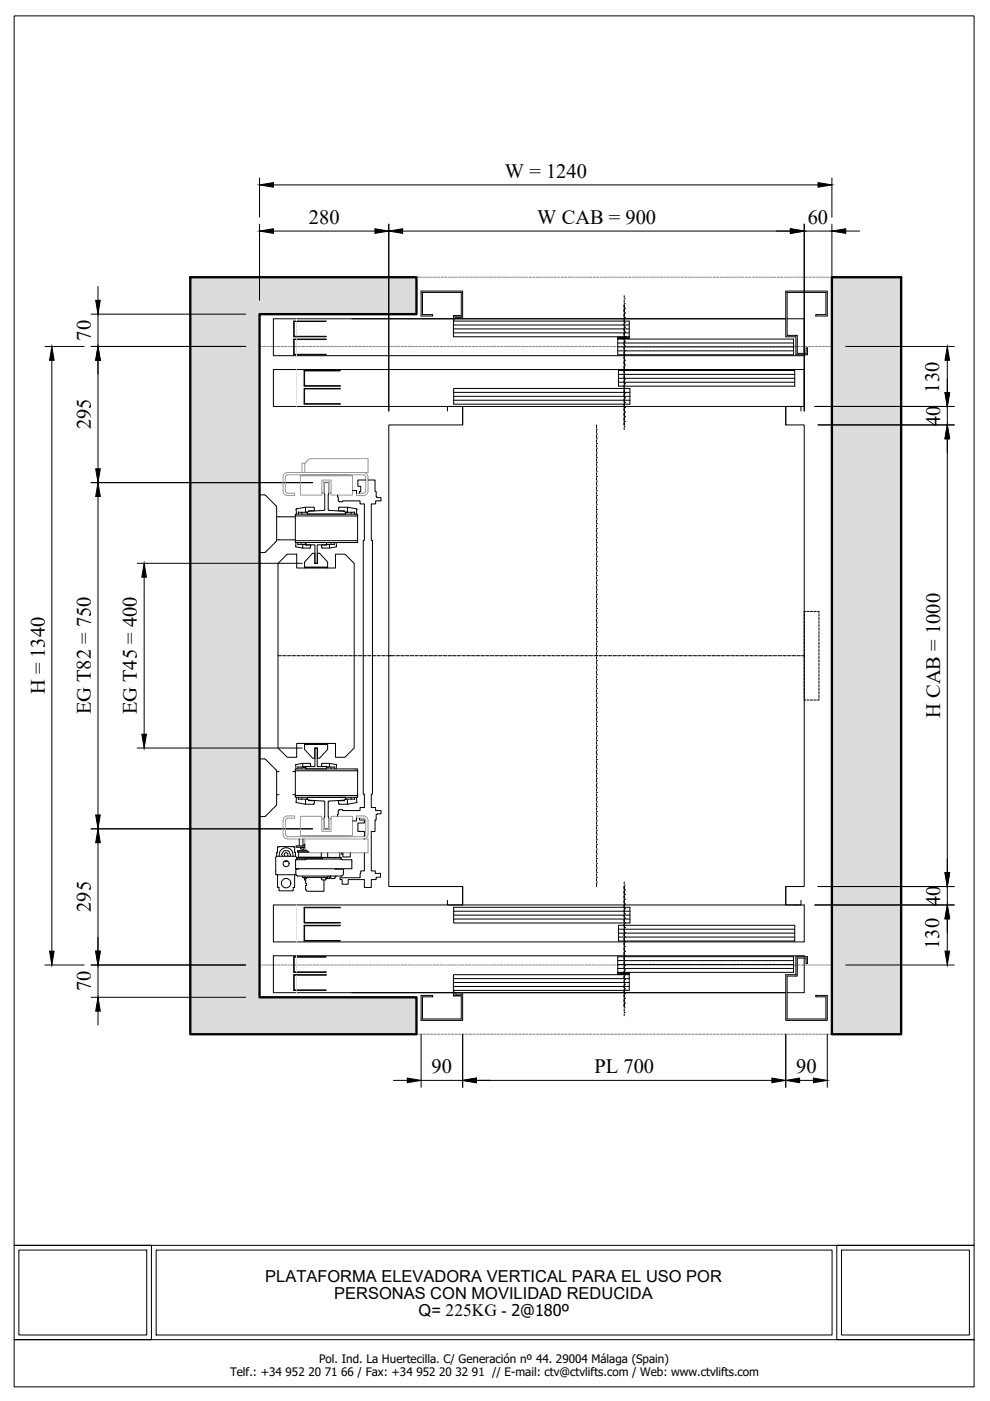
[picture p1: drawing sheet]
<svg xmlns="http://www.w3.org/2000/svg" width="210mm" height="297mm" viewBox="0 0 210 297" stroke-linecap="round" stroke-linejoin="round" font-family="sans-serif">
<!-- layer: AUX-0 -->
<g fill="none" stroke="#808080" stroke-width=".21">
<path d="M88.3 59.4v.5M88.7 58.8h-.4v.4M89 58.8h.5M89.7 58.8h.5M90.5 58.8h.5M91.2 58.8h.5M92 58.8h.5M92.7 58.8h.5M93.5 58.8h.5M94.2 58.8h.5M95 58.8h.5M95.7 58.8h.5"/>
<path d="M96.5 58.8h.5M97.2 58.8h.5M98 58.8h.5M98.7 58.8h.5M99.5 58.8h.5M100.2 58.8h.5M101 58.8h.5M101.7 58.8h.5M102.5 58.8h.5M103.2 58.8h.5M104 58.8h.5M104.7 58.8h.5"/>
<path d="M105.5 58.8h.5M106.2 58.8h.5M107 58.8h.5M107.7 58.8h.5M108.5 58.8h.5M109.2 58.8h.5M110 58.8h.5M110.7 58.8h.5M111.5 58.8h.5M112.2 58.8h.5M113 58.8h.5M113.7 58.8h.5"/>
<path d="M114.5 58.8h.5M115.2 58.8h.5M116 58.8h.5M116.7 58.8h.5M117.5 58.8h.5M118.2 58.8h.5M119 58.8h.5M119.7 58.8h.5M120.5 58.8h.5M121.2 58.8h.5M122 58.8h.5M122.7 58.8h.5"/>
<path d="M123.5 58.8h.5M124.2 58.8h.5M125 58.8h.5M125.7 58.8h.5M126.5 58.8h.5M127.2 58.8h.5M128 58.8h.5M128.7 58.8h.5M129.5 58.8h.5M130.2 58.8h.5M131 58.8h.5M131.7 58.8h.5"/>
<path d="M132.5 58.8h.5M133.2 58.8h.5M134 58.8h.5M134.7 58.8h.5M135.5 58.8h.5M136.2 58.8h.5M137 58.8h.5M137.7 58.8h.5M138.5 58.8h.5M139.2 58.8h.5M140 58.8h.5M140.7 58.8h.5"/>
<path d="M141.5 58.8h.5M142.2 58.8h.5M143 58.8h.5M143.7 58.8h.5M144.5 58.8h.5M145.2 58.8h.5M146 58.8h.5M146.7 58.8h.5M147.5 58.8h.5M148.2 58.8h.5M149 58.8h.5M149.7 58.8h.5"/>
<path d="M150.5 58.8h.5M151.2 58.8h.5M152 58.8h.5M152.7 58.8h.5M153.5 58.8h.5M154.2 58.8h.5M155 58.8h.5M155.7 58.8h.5M156.5 58.8h.5M157.2 58.8h.5M158 58.8h.5M158.7 58.8h.5"/>
<path d="M159.5 58.8h.5M160.2 58.8h.5M161 58.8h.5M161.7 58.8h.5M162.5 58.8h.5M163.2 58.8h.5M164 58.8h.5M164.7 58.8h.5M165.5 58.8h.5M166.2 58.8h.5M167 58.8h.5M167.7 58.8h.5"/>
<path d="M168.5 58.8h.5M169.2 58.8h.5M170 58.8h.5M170.7 58.8h.5M171.5 58.8h.5M172.2 58.8h.5M173 58.8h.5M173.7 58.8h.5M174.5 58.8h.5M175.2 58.8h.5M176 58.8h.4v.4M176.4 59.5v.5"/>
<path d="M55 73.2v.3h.6M55 67.2v.5M55 67.9v.5M55 68.7v.5M55 69.4v.5M55 70.2v.5M55 70.9v.5M55 71.7v.5M55 72.4v.5M55.4 66.6h-.4v.3M55.7 66.6h.5M55.8 73.5h.5"/>
<path d="M56.4 66.6h.5M56.6 73.5h.5M57.2 66.6h.5M57.3 73.5h.5M57.9 66.6h.5M58.1 73.5h.5M58.7 66.6h.5M58.8 73.5h.5M59.4 66.6h.5M59.6 73.5h.5M60.2 66.6h.5M60.3 73.5h.5"/>
<path d="M60.9 66.6h.5M61.1 73.5h.5M61.7 66.6h.5M61.8 73.5h.5M62.4 66.6h.5M62.6 73.5h.5M63.2 66.6h.5M63.3 73.5h.5M63.9 66.6h.5M64.1 73.5h.5M64.7 66.6h.5M64.8 73.5h.5"/>
<path d="M65.4 66.6h.5M65.6 73.5h.5M66.2 66.6h.5M66.3 73.5h.5M66.9 66.6h.5M67.1 73.5h.5M67.7 66.6h.5M67.8 73.5h.5M68.4 66.6h.5M68.6 73.5h.5M69.2 66.6h.5M69.3 73.5h.5"/>
<path d="M69.9 66.6h.5M70.1 73.5h.5M70.7 66.6h.5M70.8 73.5h.5M71.4 66.6h.5M71.6 73.5h.5M72.2 66.6h.5M72.3 73.5h.5M72.9 66.6h.5M73.1 73.5h.5M73.7 66.6h.5M73.8 73.5h.5"/>
<path d="M74.4 66.6h.5M74.6 73.5h.5M75.2 66.6h.5M75.3 73.5h.5M75.9 66.6h.5M76.1 73.5h.5M76.7 66.6h.5M76.8 73.5h.5M77.4 66.6h.5M77.6 73.5h.5M78.2 66.6h.5M78.3 73.5h.5"/>
<path d="M78.9 66.6h.5M79.1 73.5h.5M79.7 66.6h.5M79.8 73.5h.5M80.4 66.6h.5M80.6 73.5h.5M81.2 66.6h.5M81.3 73.5h.5M81.9 66.6h.5M82.1 73.5h.5M82.7 66.6h.5M82.8 73.5h.5"/>
<path d="M83.4 66.6h.5M83.6 73.5h.5M84.2 66.6h.5M84.3 73.5h.5M84.9 66.6h.5M85.1 73.5h.5M85.7 66.6h.5M85.8 73.5h.5M86.4 66.6h.5M86.6 73.5h.5M87.2 66.6h.5M87.3 73.5h.5"/>
<path d="M88.1 73.5h.5M88.3 60.2v.5M88.3 60.9v.5M88.3 61.7v.5M88.3 62.4v.5M88.3 63.2v.5M88.3 63.9v.5M88.3 64.7v.5M88.3 65.4v.5M88.3 66.2v.4h-.4M88.8 73.5h.5M89.6 73.5h.5"/>
<path d="M90.3 73.5h.5M91.1 73.5h.5M91.8 73.5h.5M92.6 73.5h.5M93.3 73.5h.5M94.1 73.5h.5M94.8 73.5h.5M95.6 73.5h.5M96.3 73.5h.5M97.1 73.5h.5M97.8 73.5h.5M98.6 73.5h.5"/>
<path d="M99.3 73.5h.5M100.1 73.5h.5M100.8 73.5h.5M101.6 73.5h.5M102.3 73.5h.5M103.1 73.5h.5M103.8 73.5h.5M104.6 73.5h.5M105.3 73.5h.5M106.1 73.5h.5M106.8 73.5h.5M107.6 73.5h.5"/>
<path d="M108.3 73.5h.5M109.1 73.5h.5M109.8 73.5h.5M110.6 73.5h.5M111.3 73.5h.5M112.1 73.5h.5M112.8 73.5h.5M113.6 73.5h.5M114.3 73.5h.5M115.1 73.5h.5M115.8 73.5h.5M116.6 73.5h.5"/>
<path d="M117.3 73.5h.5M118.1 73.5h.5M118.8 73.5h.5M119.6 73.5h.5M120.3 73.5h.5M121.1 73.5h.5M121.8 73.5h.5M122.6 73.5h.5M123.3 73.5h.5M124.1 73.5h.5M124.8 73.5h.5M125.6 73.5h.5"/>
<path d="M126.3 73.5h.5M127.1 73.5h.5M127.8 73.5h.5M128.6 73.5h.5M129.3 73.5h.5M130.1 73.5h.5M130.8 73.5h.5M131.6 73.5h.5M132.3 73.5h.5M133.1 73.5h.5M133.8 73.5h.5M134.6 73.5h.5"/>
<path d="M135.3 73.5h.5M136.1 73.5h.5M136.8 73.5h.5M137.6 73.5h.5M138.3 73.5h.5M139.1 73.5h.5M139.8 73.5h.5M140.6 73.5h.5M141.3 73.5h.5M142.1 73.5h.5M142.8 73.5h.5M143.6 73.5h.5"/>
<path d="M144.3 73.5h.5M145.1 73.5h.5M145.8 73.5h.5M146.6 73.5h.5M147.3 73.5h.5M148.1 73.5h.5M148.8 73.5h.5M149.6 73.5h.5M150.3 73.5h.5M151.1 73.5h.5M151.8 73.5h.5M152.6 73.5h.5"/>
<path d="M153.3 73.5h.5M154.1 73.5h.5M154.8 73.5h.5M155.6 73.5h.5M156.3 73.5h.5M157.1 73.5h.5M157.8 73.5h.5M158.6 73.5h.5M159.3 73.5h.5M160.1 73.5h.5M160.8 73.5h.5M161.6 73.5h.5"/>
<path d="M162.3 73.5h.5M163.1 73.5h.5M163.8 73.5h.5M164.6 73.5h.5M165.3 73.5h.5M166.1 73.5h.5M166.8 73.5h.5M167.6 73.5h.5M168.3 73.5h.5M169.1 73.5h.5M169.8 73.5h.5M170.6 73.5h.5"/>
<path d="M171.3 73.5h.5M172.1 73.5h.5M172.8 73.5h.5M173.6 73.5h.5M174.3 73.5h.5M175.1 73.5h.5M176.4 73v.5h-.6M176.4 60.2v.5M176.4 61v.5M176.4 61.7v.5M176.4 62.5v.5M176.4 63.2v.5"/>
<path d="M176.4 64v.5M176.4 64.7v.5M176.4 65.5v.5M176.4 66.2v.5M176.4 67v.5M176.4 67.7v.5M176.4 68.5v.5M176.4 69.2v.5M176.4 70v.5M176.4 70.7v.5M176.4 71.5v.5M176.4 72.2v.5"/>
<path d="M55 211.1v.3h.4M55 205.1v.5M55 205.9v.5M55 206.6v.5M55 207.4v.5M55 208.1v.5M55 208.9v.5M55 209.6v.5M55 210.4v.5M55.6 204.6h-.6v.3M55.7 211.4h.5M55.8 204.6h.5"/>
<path d="M56.4 211.4h.5M56.6 204.6h.5M57.2 211.4h.5M57.3 204.6h.5M57.9 211.4h.5M58.1 204.6h.5M58.7 211.4h.5M58.8 204.6h.5M59.4 211.4h.5M59.6 204.6h.5M60.2 211.4h.5M60.3 204.6h.5"/>
<path d="M60.9 211.4h.5M61.1 204.6h.5M61.7 211.4h.5M61.8 204.6h.5M62.4 211.4h.5M62.6 204.6h.5M63.2 211.4h.5M63.3 204.6h.5M63.9 211.4h.5M64.1 204.6h.5M64.7 211.4h.5M64.8 204.6h.5"/>
<path d="M65.4 211.4h.5M65.6 204.6h.5M66.2 211.4h.5M66.3 204.6h.5M66.9 211.4h.5M67.1 204.6h.5M67.7 211.4h.5M67.8 204.6h.5M68.4 211.4h.5M68.6 204.6h.5M69.2 211.4h.5M69.3 204.6h.5"/>
<path d="M69.9 211.4h.5M70.1 204.6h.5M70.7 211.4h.5M70.8 204.6h.5M71.4 211.4h.5M71.6 204.6h.5M72.2 211.4h.5M72.3 204.6h.5M72.9 211.4h.5M73.1 204.6h.5M73.7 211.4h.5M73.8 204.6h.5"/>
<path d="M74.4 211.4h.5M74.6 204.6h.5M75.2 211.4h.5M75.3 204.6h.5M75.9 211.4h.5M76.1 204.6h.5M76.7 211.4h.5M76.8 204.6h.5M77.4 211.4h.5M77.6 204.6h.5M78.2 211.4h.5M78.3 204.6h.5"/>
<path d="M78.9 211.4h.5M79.1 204.6h.5M79.7 211.4h.5M79.8 204.6h.5M80.4 211.4h.5M80.6 204.6h.5M81.2 211.4h.5M81.3 204.6h.5M81.9 211.4h.5M82.1 204.6h.5M82.7 211.4h.5M82.8 204.6h.5"/>
<path d="M83.4 211.4h.5M83.6 204.6h.5M84.2 211.4h.5M84.3 204.6h.5M84.9 211.4h.5M85.1 204.6h.5M85.7 211.4h.5M85.8 204.6h.5M86.4 211.4h.5M86.6 204.6h.5M87.2 211.4h.5M87.3 204.6h.5"/>
<path d="M87.9 211.4h.4v.5M88.1 204.6h.5M88.3 218.9v.4h.4M88.3 212.1v.5M88.3 212.9v.5M88.3 213.6v.5M88.3 214.4v.5M88.3 215.1v.5M88.3 215.9v.5M88.3 216.6v.5M88.3 217.4v.5M88.3 218.1v.5"/>
<path d="M88.8 204.6h.5M89 219.3h.5M89.6 204.6h.5M89.7 219.3h.5M90.3 204.6h.5M90.5 219.3h.5M91.1 204.6h.5M91.2 219.3h.5M91.8 204.6h.5M92 219.3h.5M92.6 204.6h.5M92.7 219.3h.5"/>
<path d="M93.3 204.6h.5M93.5 219.3h.5M94.1 204.6h.5M94.2 219.3h.5M94.8 204.6h.5M95 219.3h.5M95.6 204.6h.5M95.7 219.3h.5M96.3 204.6h.5M96.5 219.3h.5M97.1 204.6h.5M97.2 219.3h.5"/>
<path d="M97.8 204.6h.5M98 219.3h.5M98.6 204.6h.5M98.7 219.3h.5M99.3 204.6h.5M99.5 219.3h.5M100.1 204.6h.5M100.2 219.3h.5M100.8 204.6h.5M101 219.3h.5M101.6 204.6h.5M101.7 219.3h.5"/>
<path d="M102.3 204.6h.5M102.5 219.3h.5M103.1 204.6h.5M103.2 219.3h.5M103.8 204.6h.5M104 219.3h.5M104.6 204.6h.5M104.7 219.3h.5M105.3 204.6h.5M105.5 219.3h.5M106.1 204.6h.5M106.2 219.3h.5"/>
<path d="M106.8 204.6h.5M107 219.3h.5M107.6 204.6h.5M107.7 219.3h.5M108.3 204.6h.5M108.5 219.3h.5M109.1 204.6h.5M109.2 219.3h.5M109.8 204.6h.5M110 219.3h.5M110.6 204.6h.5M110.7 219.3h.5"/>
<path d="M111.3 204.6h.5M111.5 219.3h.5M112.1 204.6h.5M112.2 219.3h.5M112.8 204.6h.5M113 219.3h.5M113.6 204.6h.5M113.7 219.3h.5M114.3 204.6h.5M114.5 219.3h.5M115.1 204.6h.5M115.2 219.3h.5"/>
<path d="M115.8 204.6h.5M116 219.3h.5M116.6 204.6h.5M116.7 219.3h.5M117.3 204.6h.5M117.5 219.3h.5M118.1 204.6h.5M118.2 219.3h.5M118.8 204.6h.5M119 219.3h.5M119.6 204.6h.5M119.7 219.3h.5"/>
<path d="M120.3 204.6h.5M120.5 219.3h.5M121.1 204.6h.5M121.2 219.3h.5M121.8 204.6h.5M122 219.3h.5M122.6 204.6h.5M122.7 219.3h.5M123.3 204.6h.5M123.5 219.3h.5M124.1 204.6h.5M124.2 219.3h.5"/>
<path d="M124.8 204.6h.5M125 219.3h.5M125.6 204.6h.5M125.7 219.3h.5M126.3 204.6h.5M126.5 219.3h.5M127.1 204.6h.5M127.2 219.3h.5M127.8 204.6h.5M128 219.3h.5M128.6 204.6h.5M128.7 219.3h.5"/>
<path d="M129.3 204.6h.5M129.5 219.3h.5M130.1 204.6h.5M130.2 219.3h.5M130.8 204.6h.5M131 219.3h.5M131.6 204.6h.5M131.7 219.3h.5M132.3 204.6h.5M132.5 219.3h.5M133.1 204.6h.5M133.2 219.3h.5"/>
<path d="M133.8 204.6h.5M134 219.3h.5M134.6 204.6h.5M134.7 219.3h.5M135.3 204.6h.5M135.5 219.3h.5M136.1 204.6h.5M136.2 219.3h.5M136.8 204.6h.5M137 219.3h.5M137.6 204.6h.5M137.7 219.3h.5"/>
<path d="M138.3 204.6h.5M138.5 219.3h.5M139.1 204.6h.5M139.2 219.3h.5M139.8 204.6h.5M140 219.3h.5M140.6 204.6h.5M140.7 219.3h.5M141.3 204.6h.5M141.5 219.3h.5M142.1 204.6h.5M142.2 219.3h.5"/>
<path d="M142.8 204.6h.5M143 219.3h.5M143.6 204.6h.5M143.7 219.3h.5M144.3 204.6h.5M144.5 219.3h.5M145.1 204.6h.5M145.2 219.3h.5M145.8 204.6h.5M146 219.3h.5M146.6 204.6h.5M146.7 219.3h.5"/>
<path d="M147.3 204.6h.5M147.5 219.3h.5M148.1 204.6h.5M148.2 219.3h.5M148.8 204.6h.5M149 219.3h.5M149.6 204.6h.5M149.7 219.3h.5M150.3 204.6h.5M150.5 219.3h.5M151.1 204.6h.5M151.2 219.3h.5"/>
<path d="M151.8 204.6h.5M152 219.3h.5M152.6 204.6h.5M152.7 219.3h.5M153.3 204.6h.5M153.5 219.3h.5M154.1 204.6h.5M154.2 219.3h.5M154.8 204.6h.5M155 219.3h.5M155.6 204.6h.5M155.7 219.3h.5"/>
<path d="M156.3 204.6h.5M156.5 219.3h.5M157.1 204.6h.5M157.2 219.3h.5M157.8 204.6h.5M158 219.3h.5M158.6 204.6h.5M158.7 219.3h.5M159.3 204.6h.5M159.5 219.3h.5M160.1 204.6h.5M160.2 219.3h.5"/>
<path d="M160.8 204.6h.5M161 219.3h.5M161.6 204.6h.5M161.7 219.3h.5M162.3 204.6h.5M162.5 219.3h.5M163.1 204.6h.5M163.2 219.3h.5M163.8 204.6h.5M164 219.3h.5M164.6 204.6h.5M164.7 219.3h.5"/>
<path d="M165.3 204.6h.5M165.5 219.3h.5M166.1 204.6h.5M166.2 219.3h.5M166.8 204.6h.5M167 219.3h.5M167.6 204.6h.5M167.7 219.3h.5M168.3 204.6h.5M168.5 219.3h.5M169.1 204.6h.5M169.2 219.3h.5"/>
<path d="M169.8 204.6h.5M170 219.3h.5M170.6 204.6h.5M170.7 219.3h.5M171.3 204.6h.5M171.5 219.3h.5M172.1 204.6h.5M172.2 219.3h.5M172.8 204.6h.5M173 219.3h.5M173.6 204.6h.5M173.7 219.3h.5"/>
<path d="M174.3 204.6h.5M174.5 219.3h.5M175.1 204.6h.5M175.2 219.3h.5M175.8 204.6h.6v.5M176.4 218.8v.5h-.4M176.4 205.3v.5M176.4 206.1v.5M176.4 206.8v.5M176.4 207.6v.5M176.4 208.3v.5M176.4 209.1v.5"/>
<path d="M176.4 209.8v.5M176.4 210.6v.5M176.4 211.3v.5M176.4 212.1v.5M176.4 212.8v.5M176.4 213.6v.5M176.4 214.3v.5M176.4 215.1v.5M176.4 215.8v.5M176.4 216.6v.5M176.4 217.3v.5M176.4 218.1v.5"/>
</g>
<!-- layer: CABINA -->
<g fill="none" stroke="#000" stroke-width=".21">
<path d="M94.9 87.2v-1h3.2v3.9h-15.7v97.9h15.7v3.9h-3.2v-1M169.8 87.2v-1h-3.2v3.9h3.9v97.9h-3.9v3.9h3.2v-1M170.5 130.2v.5M170.5 130.9v.5M170.5 131.7v.5M170.5 132.4v.5M170.5 133.2v.5M170.5 133.9v.5M170.5 134.7v.5M170.5 135.4v.5M170.5 136.2v.5M170.5 136.9v.5"/>
<path d="M170.5 137.7v.5M170.5 138.4v.5M170.5 139.2v.4M170.5 139.9v.5M170.8 129.6h-.3v.3M171.1 129.6h.5M171.8 129.6h.5M172.6 129.6h.5M173.3 129.6h.3v.3M173.6 130.2v.5M173.6 130.9v.5M173.6 131.7v.5"/>
<path d="M173.6 132.4v.5M173.6 133.2v.5M173.6 133.9v.5M173.6 134.7v.5M173.6 135.4v.5M173.6 136.2v.5M173.6 136.9v.5M173.6 137.7v.5M173.6 138.4v.5M173.6 139.2v.4M173.6 139.9v.5M170.5 148.2v.2h.3"/>
<path d="M170.5 140.6v.6M170.5 141.4v.5M170.5 142.2v.4M170.5 142.9v.5M170.5 143.6v.6M170.5 144.4v.5M170.5 145.2v.4M170.5 145.9v.5M170.5 146.6v.6M170.5 147.4v.5M171.1 148.4h.5M171.8 148.4h.5"/>
<path d="M172.6 148.4h.5M173.6 148.2v.2h-.3M173.6 140.6v.6M173.6 141.4v.5M173.6 142.2v.4M173.6 142.9v.5M173.6 143.6v.6M173.6 144.4v.5M173.6 145.2v.4M173.6 145.9v.5M173.6 146.6v.6M173.6 147.4v.5"/>
</g>
<!-- layer: SOMBREADO -->
<g fill="#dcdcdc" stroke="#dcdcdc" stroke-width=".21">
<path d="M40.3 58.8l48 7.8v-7.8zM40.3 58.8l48 7.8h-48z"/>
<path d="M176.4 58.8l14.7 14.7v-14.7zM176.4 58.8l14.7 14.7h-14.7z"/>
<path d="M176.4 73.5l14.7 131.1v-131.1zM176.4 73.5l14.7 131.1h-14.7z"/>
<path d="M40.3 66.6l14.7 144.8v-144.8zM40.3 66.6l14.7 144.8h-14.7z"/>
<path d="M176.4 204.6l14.7 14.7v-14.7zM176.4 204.6l14.7 14.7h-14.7z"/>
<path d="M40.3 211.4l48 7.9v-7.9zM40.3 211.4l48 7.9h-48z"/>
</g>
<!-- layer: MUROS -->
<path d="M40.3 58.8h48v7.8h-33.3v144.8h33.3v7.9h-48zM176.4 58.8h14.7v160.5h-14.7z" fill="none" stroke="#000" stroke-width=".5"/>
<!-- layer: EJES -->
<g fill="none" stroke="#000" stroke-width=".21">
<path d="M132.3 79.4h.1M132.3 78.4h.1M132.3 77.4h.1M132.3 76.4h.1M132.3 75.4h.1M132.3 74.4h.1M132.3 73.4h.1M132.3 72.4h.1M132.3 71.4h.1M132.3 70.4h.1M132.3 69.4h.1M132.3 68.4h.1"/>
<path d="M132.3 67.4h.1M132.3 66.4h.1M132.3 65.4h.1M132.3 64.4h.1M132.3 63.4h.1M132.3 62.7v.4M132.3 63.6v.5M132.3 64.6v.5M132.3 65.6v.5M132.3 66.6v.5M132.3 67.6v.5M132.3 68.6v.5"/>
<path d="M132.3 69.6v.5M132.3 70.6v.5M132.3 71.6v.5M132.3 72.6v.5M132.3 73.6v.5M132.3 74.6v.5M132.3 75.6v.5M132.3 76.6v.5M132.3 77.6v.5M132.3 78.6v.5M132.3 79.6v.5M126.5 99h.1"/>
<path d="M126.5 98h.1M126.5 97h.1M126.5 96h.1M126.5 95h.1M126.5 94h.1M126.5 93h.1M126.5 92h.1M126.5 91h.1M126.5 90.1v.7M126.5 91.3v.5M126.5 92.3v.5M126.5 93.3v.5"/>
<path d="M126.5 94.3v.5M126.5 95.3v.5M126.5 96.3v.5M126.5 97.3v.5M126.5 98.3v.5M126.5 99.3v.5M132.3 90.4h.1M132.3 89.4h.1M132.3 88.4h.1M132.3 87.4h.1M132.3 86.4h.1M132.3 85.4h.1"/>
<path d="M132.3 84.4h.1M132.3 83.4h.1M132.3 82.4h.1M132.3 81.4h.1M132.3 80.4h.1M132.3 80.6v.5M132.3 81.6v.5M132.3 82.6v.5M132.3 83.6v.5M132.3 84.6v.5M132.3 85.6v.5M132.3 86.6v.5"/>
<path d="M132.3 87.6v.5M132.3 88.6v.5M132.3 89.6v.5M132.3 90.6v.5M126.5 119h.1M126.5 118h.1M126.5 117h.1M126.5 116h.1M126.5 115h.1M126.5 114h.1M126.5 113h.1M126.5 112h.1"/>
<path d="M126.5 111h.1M126.5 110h.1M126.5 109h.1M126.5 108h.1M126.5 107h.1M126.5 106h.1M126.5 105h.1M126.5 104h.1M126.5 103h.1M126.5 102h.1M126.5 101h.1M126.5 100h.1"/>
<path d="M126.5 100.3v.5M126.5 101.3v.5M126.5 102.3v.5M126.5 103.3v.5M126.5 104.3v.5M126.5 105.3v.5M126.5 106.3v.5M126.5 107.3v.5M126.5 108.3v.5M126.5 109.3v.5M126.5 110.3v.5M126.5 111.3v.5"/>
<path d="M126.5 112.3v.5M126.5 113.3v.5M126.5 114.3v.5M126.5 115.3v.5M126.5 116.3v.5M126.5 117.3v.5M126.5 118.3v.5M126.5 119.3v.5M58.9 139h.8M59.9 139h.1M60.2 139h.5M60.9 139h.1"/>
<path d="M61.2 139h.5M61.9 139h.1M62.2 139h.5M62.9 139h.1M63.2 139h.5M63.9 139h.1M64.2 139h.5M64.9 139h.1M65.2 139h.5M65.9 139h.1M66.2 139h.5M66.9 139h.1"/>
<path d="M67.2 139h.5M67.9 139h.1M68.2 139h.5M68.9 139h.1M69.2 139h.5M69.9 139h.1M70.2 139h.5M70.9 139h.1M71.2 139h.5M71.9 139h.1M72.2 139h.5M72.9 139h.1"/>
<path d="M73.2 139h.5M73.9 139h.1M74.2 139h.5M74.9 139h.1M75.2 139h.5M75.9 139h.1M76.2 139h.5M76.9 139h.1M77.2 139h.5M77.9 139h.1M78.2 139h.5M78.9 139h.1"/>
<path d="M79.2 139h.5M79.9 139h.1M80.2 139h.5M80.9 139h.1M81.2 139h.5M81.9 139h.1M82.2 139h.7M83 139h.1M83.2 139h.5M84 139h.1M84.2 139h.5M85 139h.1"/>
<path d="M85.2 139h.5M86 139h.1M86.2 139h.5M87 139h.1M87.2 139h.5M88 139h.1M88.2 139h.5M89 139h.1M89.2 139h.5M90 139h.1M90.2 139h.5M91 139h.1"/>
<path d="M91.2 139h.5M92 139h.1M92.2 139h.5M93 139h.1M93.2 139h.5M94 139h.1M94.2 139h.5M95 139h.1M95.2 139h.5M96 139h.1M96.2 139h.5M97 139h.1"/>
<path d="M97.2 139h.5M98 139h.1M98.2 139h.5M99 139h.1M99.2 139h.5M100 139h.1M100.2 139h.5M101 139h.1M101.2 139h.5M102 139h.1M102.2 139h.5M103 139h.1"/>
<path d="M103.2 139h.5M104 139h.1M104.2 139h.5M105 139h.1M105.2 139h.5M106 139h.1M106.2 139h.5M107 139h.1M107.2 139h.5M108 139h.1M108.2 139h.5M109 139h.1"/>
<path d="M109.2 139h.5M110 139h.1M110.2 139h.5M111 139h.1M111.2 139h.5M112 139h.1M112.2 139h.5M113 139h.1M113.2 139h.5M114 139h.1M114.2 139h.5M115 139h.1"/>
<path d="M115.2 139h.5M116 139h.1M116.2 139h.5M117 139h.1M117.2 139h.5M118 139h.1M118.2 139h.5M119 139h.1M119.2 139h.5M120 139h.1M120.2 139h.5M121 139h.1"/>
<path d="M121.2 139h.5M122 139h.1M122.2 139h.5M123 139h.1M123.2 139h.5M124 139h.1M124.2 139h.5M125 139h.1M125.2 139h.5M126 139h.1M126.2 139h.5M126.5 139h.1"/>
<path d="M126.5 138h.1M126.5 137h.1M126.5 136h.1M126.5 135h.1M126.5 134h.1M126.5 133h.1M126.5 132h.1M126.5 131h.1M126.5 130h.1M126.5 129h.1M126.5 128h.1M126.5 127h.1"/>
<path d="M126.5 126h.1M126.5 125h.1M126.5 124h.1M126.5 123h.1M126.5 122h.1M126.5 121h.1M126.5 120h.1M126.5 120.3v.5M126.5 121.3v.5M126.5 122.3v.5M126.5 123.3v.5M126.5 124.3v.5"/>
<path d="M126.5 125.3v.5M126.5 126.3v.5M126.5 127.3v.5M126.5 128.3v.5M126.5 129.3v.5M126.5 130.3v.5M126.5 131.3v.5M126.5 132.3v.5M126.5 133.3v.5M126.5 134.3v.5M126.5 135.3v.5M126.5 136.3v.5"/>
<path d="M126.5 137.3v.5M126.5 138.3v.5M126.5 139.3v.5M127 139h.1M127.2 139h.5M128 139h.1M128.2 139h.5M129 139h.1M129.2 139h.5M130 139h.1M130.2 139h.5M131 139h.1"/>
<path d="M131.2 139h.5M132 139h.1M132.2 139h.5M133 139h.1M133.2 139h.5M134 139h.1M134.2 139h.5M135 139h.1M135.2 139h.5M136 139h.1M136.2 139h.5M137 139h.1"/>
<path d="M137.2 139h.5M138 139h.1M138.2 139h.5M139 139h.1M139.2 139h.5M140 139h.1M140.2 139h.5M141 139h.1M141.2 139h.5M142 139h.1M142.2 139h.5M143 139h.1"/>
<path d="M143.2 139h.5M144 139h.1M144.2 139h.5M145 139h.1M145.2 139h.5M146 139h.1M146.2 139h.5M147 139h.1M147.2 139h.5M148 139h.1M148.2 139h.5M149 139h.1"/>
<path d="M149.2 139h.5M150 139h.1M150.2 139h.5M151 139h.1M151.2 139h.5M152 139h.1M152.2 139h.5M153 139h.1M153.2 139h.5M154 139h.1M154.2 139h.5M155 139h.1"/>
<path d="M155.2 139h.5M156 139h.1M156.2 139h.5M157 139h.1M157.2 139h.5M158 139h.1M158.2 139h.5M159 139h.1M159.2 139h.5M160 139h.1M160.2 139h.5M161 139h.1"/>
<path d="M161.2 139h.5M162 139h.1M162.2 139h.5M163 139h.1M163.2 139h.5M164 139h.1M164.2 139h.5M165 139h.1M165.2 139h.5M166 139h.1M166.2 139h.5M167 139h.1"/>
<path d="M167.2 139h.5M168 139h.1M168.2 139h.5M169 139h.1M169.2 139h.5M170 139h.1M170.2 139h.3M126.5 159h.1M126.5 158h.1M126.5 157h.1M126.5 156h.1M126.5 155h.1"/>
<path d="M126.5 154h.1M126.5 153h.1M126.5 152h.1M126.5 151h.1M126.5 150h.1M126.5 149h.1M126.5 148h.1M126.5 147h.1M126.5 146h.1M126.5 145h.1M126.5 144h.1M126.5 143h.1"/>
<path d="M126.5 142h.1M126.5 141h.1M126.5 140h.1M126.5 140.3v.5M126.5 141.3v.5M126.5 142.3v.5M126.5 143.3v.5M126.5 144.3v.5M126.5 145.3v.5M126.5 146.3v.5M126.5 147.3v.5M126.5 148.3v.5"/>
<path d="M126.5 149.3v.5M126.5 150.3v.5M126.5 151.3v.5M126.5 152.3v.5M126.5 153.3v.5M126.5 154.3v.5M126.5 155.3v.5M126.5 156.3v.5M126.5 157.3v.5M126.5 158.3v.5M126.5 159.3v.5M126.5 179h.1"/>
<path d="M126.5 178h.1M126.5 177h.1M126.5 176h.1M126.5 175h.1M126.5 174h.1M126.5 173h.1M126.5 172h.1M126.5 171h.1M126.5 170h.1M126.5 169h.1M126.5 168h.1M126.5 167h.1"/>
<path d="M126.5 166h.1M126.5 165h.1M126.5 164h.1M126.5 163h.1M126.5 162h.1M126.5 161h.1M126.5 160h.1M126.5 160.3v.5M126.5 161.3v.5M126.5 162.3v.5M126.5 163.3v.5M126.5 164.3v.5"/>
<path d="M126.5 165.3v.5M126.5 166.3v.5M126.5 167.3v.5M126.5 168.3v.5M126.5 169.3v.5M126.5 170.3v.5M126.5 171.3v.5M126.5 172.3v.5M126.5 173.3v.5M126.5 174.3v.5M126.5 175.3v.5M126.5 176.3v.5"/>
<path d="M126.5 177.3v.5M126.5 178.3v.5M126.5 179.3v.5M126.5 187h.1M126.5 186h.1M126.5 185h.1M126.5 184h.1M126.5 183h.1M126.5 182h.1M126.5 181h.1M126.5 180h.1M126.5 180.3v.5"/>
<path d="M126.5 181.3v.5M126.5 182.3v.5M126.5 183.3v.5M126.5 184.3v.5M126.5 185.3v.5M126.5 186.3v.5M126.5 187.3v.7M132.3 187.7h.1M132.3 188.7h.1M132.3 189.7h.1M132.3 190.7h.1M132.3 191.7h.1"/>
<path d="M132.3 192.7h.1M132.3 193.7h.1M132.3 194.7h.1M132.3 195.7h.1M132.3 196.7h.1M132.3 197.7h.1M132.3 198.7h.1M132.3 199.7h.1M132.3 187v.4M132.3 187.9v.5M132.3 188.9v.5M132.3 189.9v.5"/>
<path d="M132.3 190.9v.5M132.3 191.9v.5M132.3 192.9v.5M132.3 193.9v.5M132.3 194.9v.5M132.3 195.9v.5M132.3 196.9v.5M132.3 197.9v.5M132.3 198.9v.5M132.3 199.9v.5M132.3 200.7h.1M132.3 201.7h.1"/>
<path d="M132.3 202.7h.1M132.3 203.7h.1M132.3 204.7h.1M132.3 205.7h.1M132.3 206.7h.1M132.3 207.7h.1M132.3 208.7h.1M132.3 209.7h.1M132.3 210.7h.1M132.3 211.7h.1M132.3 212.7h.1M132.3 213.7h.1"/>
<path d="M132.3 214.7h.1M132.3 200.9v.5M132.3 201.9v.5M132.3 202.9v.5M132.3 203.9v.5M132.3 204.9v.5M132.3 205.9v.5M132.3 206.9v.5M132.3 207.9v.5M132.3 208.9v.5M132.3 209.9v.5M132.3 210.9v.5"/>
<path d="M132.3 211.9v.5M132.3 212.9v.5M132.3 213.9v.5M132.3 214.9v.5"/>
</g>
<!-- layer: COTAS -->
<g fill="none" stroke="#000" stroke-width=".21">
<path d="M55 37.7v8.4M58 39.2h115.4M176.4 37.7v8.4M55 47.5v16.2M58 49h21.5M82.4 47.5v39.7M85.4 49h82.2M170.5 49h5.9M170.5 47.5v39.7M176.4 47.5v23M179.3 49h3M9.5 73.5h8.3"/>
<path d="M11 76.4v125.3M19.3 73.5h32.8M19.3 66.6h32.8M20.8 60.7v3M20.8 66.6v6.9M20.8 76.4v23M179.3 73.5h23M200.9 76.4v6.8M172.8 86.2h29.5M173.4 90.1h28.9M200.9 86.2v3.9M200.9 93v92"/>
<path d="M19.3 102.3h47M20.8 105.3v67.5M29.1 119.4h35M30.6 122.4v33.3M29.1 158.6h35M19.3 175.7h47M20.8 178.7v23M172.8 191.9h29.5M173.4 188h28.9M200.9 188v3.9M200.9 194.8v6.9M9.5 204.6h8.3"/>
<path d="M19.3 204.6h32.8M19.3 211.4h32.8M20.8 204.6v6.8M20.8 214.4v2.9M89.3 219.3v11.2M98.1 219.3v11.2M166.6 219.3v11.2M175.4 219.3v11.2M179.3 204.6h23M83.4 229.1h2.9M89.3 229.1h8.8M101 229.1h62.7"/>
<path d="M169.5 229.1h3"/>
</g>
<g fill="#000" stroke="#000" stroke-width=".21">
<path d="M55 39.2l3-.5v1zM173.4 38.7l3 .5-3 .5zM55 49l3-.5v1zM79.5 48.5l2.9 .5-2.9 .5zM82.4 49l3-.5v1zM167.6 48.5l2.9 .5-2.9 .5zM176.4 49l2.9-.5v1zM11 73.5l.5 2.9h-1zM20.8 73.5l.5 2.9h-1zM20.3 63.7h1l-.5 2.9zM200.9 73.5l.4 2.9h-.9zM20.3 99.4h1l-.5 2.9z"/>
<path d="M200.4 83.2h.9l-.4 3zM200.9 90.1l.4 2.9h-.9zM20.8 102.3l.5 3h-1zM30.6 119.4l.5 3h-1zM30.1 155.7h1l-.5 2.9zM20.3 172.8h1l-.5 2.9zM20.8 175.7l.5 3h-1zM200.4 185h.9l-.4 3zM200.9 191.9l.4 2.9h-.9zM10.5 201.7h1l-.5 2.9zM20.3 201.7h1l-.5 2.9zM20.8 211.4l.5 3h-1z"/>
<path d="M200.4 201.7h.9l-.4 2.9zM86.3 228.6l3 .5-3 .5zM98.1 229.1l2.9-.5v1zM163.7 228.6l2.9 .5-2.9 .5zM166.6 229.1l2.9-.5v1zM172.5 228.6l2.9 .5-2.9 .5z"/>
</g>
<!-- layer: SOPORTES -->
<g fill="none" stroke="#000" stroke-width=".21">
<path d="M56.4 117l-.4 .2h-1v-12.3l1.3 .2 2.2 2.1 .2 .4-.1 7.1-2.3 2.3M58.7 114.5h3.9M58.7 109.6h3.9M62.6 109h13.2v.4h-13.2zM62.6 114.6h13.2v.4h-13.2zM62.6 109.4v5.2M62.7 115.8h.1M62.7 115.8l.1 .1M62.8 115l-.1 .8M62.8 108h.1M62.8 108l.1 1M63.2 115.4h1.4l-.4 .1v.7l-1.4-.2"/>
<path d="M63.2 115v.5M63.3 108.5v.5M63.8 115v.4M64 108.6v.4M64.6 115.4l.2 .2h1.1l-.1 .5-1.6 .1M64.8 107.5l-2 .5M64.8 115v.6M65.2 108.6v.4M66.6 107.6l.1 .7h-1.3v.2M66.6 107.6l-1.8-.1v1l.4 .1h-1.9M68.2 115.6l1.6-.1 .1 .7h-1.6zM69.2 115v.6"/>
<path d="M69.4 115.4h1.5M70.2 115v.4M70.9 115v.5M71.3 116l-1.4 .2M71.3 115v.8M71.3 115.8h.1M71.4 115.8l-.1 .1M73.3 108.6v.4M73.7 107.6h.1M73.7 107.5l-1.8 .1-.1 .7h1.2l.1 .2M73.7 107.6v.9l-.5 .1h2M73.7 107.6l2 .4"/>
<path d="M74.5 108.6v.4M75.2 108.5v.5M75.7 108l-.1 1M75.7 108h.1M75.8 109.4v5.2M56 160.9l.3 .1 2.3 2.4 .1 7.1-.2 .3-2.2 2.2-1.3 .1v-12.2h1M58.7 163.6h.5M58.7 168.5h.5M62.1 163.6h.5M62.1 168.5h.5M62.6 168.7h13.2v.3h-13.2zM62.6 163h13.2v.4h-13.2z"/>
<path d="M62.6 163.4v5.3M62.7 162.2h.1M62.7 162.2l.1 .8M62.7 162.2l1.5-.3v.7h.4h-1.4M62.9 169l-.1 1.1M63.2 162.5v.5M63.3 169.4h1.9l-.4 .1v1l-2-.4M63.3 169v.5M63.8 162.6v.4M64 169v.4M64.2 161.9h1.6M64.8 162.5v.5"/>
<path d="M65.2 169v.4M65.4 169.6v.2l1.3 .1M65.8 162l.1 .5h-1.1l-.2 .1M65.8 161.9v.1M66.6 170.4l-1.8 .1M66.7 169.9l-.1 .5M68.2 161.9v.1M68.3 161.9h1.6l-.1 .7-1.6-.1zM69.2 162.5v.5M69.4 162.6h1.5M69.9 161.9l1.5 .3M70.2 162.6v.4"/>
<path d="M70.9 162.5v.5M71.3 162.2h.1M71.3 162.2v.8M71.8 169.9v.5M71.8 170.4h.1M73.1 169.6l-.1 .2-1.2 .1M73.3 169v.4M74.5 169v.4M75.2 169.4h-2l.5 .1v1l-1.9-.1M75.2 169v.5M75.6 169v1.1l-1.9 .4M75.8 163.4v5.3"/>
</g>
<!-- layer: LIMITADOR LUEZAR LM12CD -->
<g fill="none" stroke="#000" stroke-width=".21">
<path d="M63.4 177.9v1.4M63.8 179.6v.1M64.2 177.9v1.4M64.4 179.7h-.7v.3h.7M64.4 179.6v.8M64.6 179l-.1 .2 .1 .1h-1.8v.3h1.8M63.1 181.8v.3h5.3v-.3M63.1 180.6l.2 .1M63.1 180.6h2.3M63.1 181.8h5.3M63.1 185.7h9.3M63.1 185.7h.1"/>
<path d="M63.3 184.2l-.6 .1 .1 1.2 .3 .2M63.3 181.7l-.2 .1M63.3 180.7v1M63.3 180.7h2.2M63.3 181.7h4.8M64.1 185.7v.3h5.5v-.3M64.6 186v.5l.2 .1M64.9 182.1h7.5M64.9 182.1l-.3 .2h-1.9v1.9h11.9v-1.9h-2l-.2-.2M64.9 182.1h.1M65.1 186l-.1 .3h-.2v1h.2v.4h-.2v1h.2l.1 .3h3.6v-2.4M65.1 180.4h-2v.2"/>
<path d="M68.1 180.8v.9l.3 .1M68.1 186.2l.2 .4 .8-.1v-.2M68.2 186l-.1 .2M68.4 181.8h3.8h.2v.3M68.4 181.8h4M69.1 186l.1 .2-.1 .1M69.5 180.8v1M69.9 185.7v.6h-.8M70.1 185.7l-.1 .1M71.1 185.7v.2l-.1 .4h-.9l-.1-.4M71.1 184.2l1.7 .1v1.2l-.4 .2M72.1 180.8v1"/>
<path d="M72.4 185.7h.1M72.4 180.8v.2l.3 .1M72.7 180.8v.9h1.6v-.9"/>
</g>
<!-- layer: GUIAS -->
<path d="M64.8 115h4.4v.5h-1.9v3.9h-.5v-3.9h-2zM68.8 102.4h.9l-.1 5.7 3.3 .3a.46 .46 0 0 1 .4 .6h-8.1a.46 .46 0 0 1 .4-.6l3.2-.3zM66.8 158.6h.5v3.9h1.9v.5h-4.4v-.5h2zM65.2 169h8.1a.46 .46 0 0 1-.4 .7l-3.3 .2 .1 5.7-.8 .1-.1-5.8-3.2-.2a.46 .46 0 0 1-.4-.7z" fill="none" stroke="#000" stroke-width=".21"/>
<!-- layer: CHASIS -->
<g fill="none" stroke="#989898" stroke-width=".21">
<path d="M64.7 98.2h-.7v2M63.7 100.9h11.1v4.1h-4.6v-3.2h-2v3.2h-4.5zM63.7 100.9h11.1M64.3 100.7l9.8 .1zM64.3 100.8h.1M64.6 100.2v-1.6l.3-.7a1.4 1.4 0 0 1 1.1-.7h12v3h-17a.99 .99 0 0 0-1 1v2.9a1.09 1.09 0 0 0 1.5 1h1v-.5h-1.5l-.4-.3-.1-3.1 .3-.5h16.5l.2 .4v3.2l-.4 .3h-1.5v.5a2.82 2.82 0 0 0 2.1-.3l.3-.7v-2.9a.98 .98 0 0 0-.9-1M68.2 104.4l.5 .1M68.2 104.5h.5M68.7 102.3v2.2M68.7 102.3l.1 2.1M68.7 102.3v-.2h1.1v.2M69.7 104.4l.1 .1z"/>
<path d="M69.8 102.3v2.1h.4M69.8 102.3l-.1 2.1M69.8 104.5h.4M74.1 100.8h.1M77.3 100.2h.1M63.7 173.1h4.5v3.2h2v-3.2h4.6v4.1h-11.1zM63.7 177.2h11.1M64.3 177.2h9.8M64.3 177.3h9.8M68.2 173.6h.5v2.1M68.2 173.5h.5M68.7 173.5l.1 .1z"/>
<path d="M68.7 175.7v.2h1.1v-.2M68.8 173.6l-.1 2.1M69.7 173.6l.1-.1v2.2M69.8 173.5h.4M70.2 173.6h-.4v2.1M77.1 177.9a.98 .98 0 0 0 .9-1v-2.9a1.09 1.09 0 0 0-1.4-1h-1v.5h1.5l.4 .2v3.2l-.2 .4h-16.5l-.3-.4 .1-3.2 .4-.2h1.5v-.5a2.83 2.83 0 0 0-2.2 .3l-.3 .7v2.9a.99 .99 0 0 0 1 1h17v2.9h-12l-.7-.3a1.39 1.39 0 0 1-.7-1.1v-1.5"/>
</g>
<!-- layer: CWT -->
<path d="M58.9 119.5l2-2h2v2.9h8.2v-2.9h2l2 2v39.1l-2 2h-2v-3h-8.2v3h-2l-2-2zM64.6 120.3l4.9 .1M64.6 120.2v-1l1.7-1.9h.4v2.2h.6v-2.2h.5l1.7 1.9v1.1M64.6 120.3v.1M69.5 120.2l-4.9 .1M64.6 157.7l4.9 .1zM64.6 157.8v1.1l1.7 1.9h.4v-2.2h.6v2.2h.5l1.7-1.9v-1.1M64.6 157.6v.1M69.5 157.6v.1" fill="none" stroke="#000" stroke-width=".21"/>
<!-- layer: TIMONERIA -->
<path d="M71.6 105l.3 1.4h.8v-.2h3.6v.6h1v7.8h-.3v53.8h.3v2.8h-1v.7h-3.6v-.2h-.8l-.3 1.4M74.8 104h.8v.6M77.5 101.8h-1.6v1.3h.6v1.1h-.3v.4M78 101.8h1.5v2.4h.3v1.2h.2v.1h.8v.7h-1.2v.6h-.9v7.8h.3v53.8h-.3v2.8h.9v.7h1.2v.6h-.8v.2h-.2v1.2h-.3v2.4h-.8v8.3h.9v.6h1.1v.8h-.9v.5h-1.1v1.7h-1.4v-1.7h-3.5v1h-1.3v-1h-.4v-.4h4.3l.1-1.5h.8v-3.8M75.6 173.5v.6h-.8M76.2 173.5v.4h1.1v.6h-1.4v1.8h1.4v1M77.3 177.9h.1" fill="none" stroke="#000" stroke-width=".21"/>
<!-- layer: TENSOR LUEZAR -->
<g fill="none" stroke="#000" stroke-width=".21">
<path d="M60.7 179.7h.1M58.7 181.6v-.9h.1v-1.2h.5h3.2v1.2h.2v.9M58.8 185.5v2.7h.4v.5l.1 .2 2.8-.1 .1-.6h.3v-2.7M59.2 181.5a1.47 1.47 0 0 1 1.5-1.8 1.47 1.47 0 0 1 1.4 1.8M59.9 181.5a.8 .8 0 0 1 .1-.8 .8 .8 0 0 1 .7-.3 .5 .5 0 0 1 .7 .5l.2 .4-.2 .2M60.3 182.6h.8M60.5 181.5a.4 .4 0 0 1-.1-.6 .4 .4 0 0 1 .6 0 .4 .4 0 0 1-.1 .6M60.7 182.7h.1M62.9 182.3l-.1-.6-.2-.2h-3.8l-.3 .3v3.7h4.3M62.9 184.2v.1"/>
<circle cx="60.7" cy="187.2" r="1"/>
<circle cx="60.7" cy="183.1" r=".64"/>
</g>
<!-- layer: PUERTA -->
<g fill="none" stroke="#000" stroke-width=".21">
<path d="M58 78.4h112.5v7.8h-112.5zM62.3 68.1h6.8l-6.7 .1v3.1l6.7 .1h-6.8zM62.3 71.9h6.8l-6.7 .1v3.1l6.7 .1h-6.8zM64.5 78.5h7.6l-7.5 .1v3.2l7.5 .1h-7.6zM96.1 66.9h1.5l-1.4 .1v1.1h37.2v3.7h-1.9l1.8-.1v-.3h-37.2zM96.1 67.6h-38.1v7.8h112.5v-.2M96.1 68.1h.1M96.1 70.6h37.3M96.1 69.7h37.3M96.1 68.9h37.3M96.2 67.6h70.4M96.6 67.6v-.3h1.2v-5.3h-8.2v4.7h2.1v.3h-2.4v-5.3h8.8v5.9"/>
<path d="M131 71.5h1.9l-1.8 .1v.3h37.2v3.3h-37.3zM131 73.6h37.3M131 74.4h37.3M131 71.9h.1M131 72.7h37.3M131.1 79.4h37.4M131.1 78.5h37.4v3.4h-37.4zM133.4 71.4h.1M166.6 61.7h8.8v5.3h-2.4v-.3h2.1v-4.7h-8.2v9.1h2.1v3.8h1.9v-1.1h.3v1.4h-2.4v-3.8h-2.2zM166.9 67.6h3.6v7.3M64.5 82.4h7.6l-7.5 .1v3.1l7.5 .1h-7.6zM96.2 83.2h37.4"/>
<path d="M96.2 84h37.4M96.2 84.9h37.4M96.2 82.4h37.4v3.3h-37.4zM98.1 86.2v3.9M131.1 80.2h37.4M131.1 81h37.4M166.6 86.2v3.9M58 191.9h112.5v7.8h-112.5zM64.5 196.2h7.6l-7.5 .1v3.1l7.5 .1h-7.6zM64.5 192.4h7.6l-7.5 .1v3.1l7.5 .1h-7.6zM96.2 194.9h37.4M96.2 194h37.4"/>
<path d="M96.2 193.2h37.4M96.2 192.4h37.4v3.3h-37.4zM98.1 188v3.9M131.1 198.7h37.4M131.1 197.8h37.4M131.1 197h37.4M131.1 196.2h37.4v3.3h-37.4zM166.6 188v3.9M62.3 206.7h6.8h-6.7v3.2l6.7 .1h-6.8zM62.3 202.8h6.8l-6.7 .1v3.2l6.7 .1h-6.8zM96.1 210h.1M96.1 207.5h37.3"/>
<path d="M96.1 208.3h37.3M96.1 209.1h37.3M96.1 206.7h37.2v-.3l-1.8-.1h1.9v3.7h-37.2v1.1l1.4 .1h-1.5zM96.2 210.5h70.4M96.6 210.5v.3h1.2v5.2h-8.2v-4.6h2.1v-.3h-2.4v5.2h8.8v-5.8M131 204.5h37.3M131 203.7h37.3M131 206.2h.1M131 205.3h37.3M131 202.8h37.3v3.4h-37.2v.3l1.8 .1h-1.9zM133.4 206.7h.1M168.8 202.8h2.4v1.5h-.3v-1.2h-1.9v3.8h-2.1v9.1h8.2v-4.6h-2.1v-.3h2.4v5.2h-8.8v-9.6h2.2z"/>
<path d="M170.5 202.8v-.2h-112.5v7.9h38.1M170.5 203.1v7.4h-3.6"/>
</g>
<!-- layer: AUX-1 -->
<g fill="none" stroke="#dcdcdc" stroke-width=".21">
<path d="M62.9 67.6v.4M62.9 68.2v.6M62.9 69v.5M62.9 69.8v.4M62.9 70.5v.5M62.9 71.2v.6M62.9 72v.5M62.9 72.8v.4M62.9 73.5v.5M62.9 74.2v.5M62.9 75v.4M62.9 78.4v.4"/>
<path d="M62.9 79v.5M62.9 79.8v.5M62.9 80.5v.5M62.9 81.3v.5M62.9 82v.5M62.9 82.8v.5M62.9 83.5v.5M62.9 84.3v.5M62.9 85v.5M62.9 85.8v.4M62.9 191.9v.4M62.9 192.5v.5"/>
<path d="M62.9 193.3v.5M62.9 194v.5M62.9 194.8v.5M62.9 195.5v.5M62.9 196.3v.5M62.9 197v.5M62.9 197.8v.5M62.9 198.5v.5M62.9 199.3v.4M62.9 202.6v.5M62.9 203.3v.5M62.9 204.1v.5"/>
<path d="M62.9 204.8v.5M62.9 205.6v.5M62.9 206.3v.5M62.9 207.1v.5M62.9 207.8v.5M62.9 208.6v.5M62.9 209.3v.5M62.9 210.1v.4"/>
</g>
<!-- layer: 0 -->
<path d="M3 3.4h203.5v260.6h-203.5zM3 264h29.1v20h-29.1zM4 265h27.1v18h-27.1zM33.1 265h143.3v18h-143.3zM177.4 264h29.1v20h-29.1zM178.4 265h27.1v18h-27.1zM3 284h203.5v10h-203.5z" fill="none" stroke="#000" stroke-width=".21"/>
<g font-size="4.3">
<text x="107.1" y="37.7">W = 1240</text>
<text x="65.5" y="47.5">280</text>
<text x="113.9" y="47.5">W CAB = 900</text>
<text x="171.3" y="47.5">60</text>
<text x="19.3" y="72.2" transform="rotate(-90 19.3 72.2)">70</text>
<text x="199.1" y="83.2" transform="rotate(-90 199.1 83.2)">130</text>
<text x="19.3" y="91" transform="rotate(-90 19.3 91)">295</text>
<text x="199.3" y="90.3" transform="rotate(-90 199.3 90.3)">40</text>
<text x="9.5" y="147.2" transform="rotate(-90 9.5 147.2)">H = 1340</text>
<text x="19.2" y="151.5" transform="rotate(-90 19.2 151.5)">EG T82 = 750</text>
<text x="29" y="151.5" transform="rotate(-90 29 151.5)">EG T45 = 400</text>
<text x="199.3" y="152.2" transform="rotate(-90 199.3 152.2)">H CAB = 1000</text>
<text x="19.3" y="193.3" transform="rotate(-90 19.3 193.3)">295</text>
<text x="199.3" y="192" transform="rotate(-90 199.3 192)">40</text>
<text x="199.1" y="201.2" transform="rotate(-90 199.1 201.2)">130</text>
<text x="19.3" y="210.2" transform="rotate(-90 19.3 210.2)">70</text>
<text x="91.5" y="227.5">90</text>
<text x="126.1" y="227.5">PL 700</text>
<text x="168.8" y="227.5">90</text>
</g>
<g font-size="3.5">
<text x="56.2" y="271.7">PLATAFORMA ELEVADORA VERTICAL PARA EL USO POR</text>
<text x="70.9" y="275.3">PERSONAS CON MOVILIDAD REDUCIDA</text>
<text x="88.8" y="279">Q= 225KG - 2@180º</text>
</g>
<g font-size="2.5">
<text x="48.8" y="291.7">Telf.: +34 952 20 71 66 / Fax: +34 952 20 32 91 // E-mail: ctv@ctvlifts.com / Web: www.ctvlifts.com</text>
<text x="67.7" y="289">Pol. Ind. La Huertecilla. C/ Generación nº 44. 29004 Málaga (Spain)</text>
</g>
</svg>
